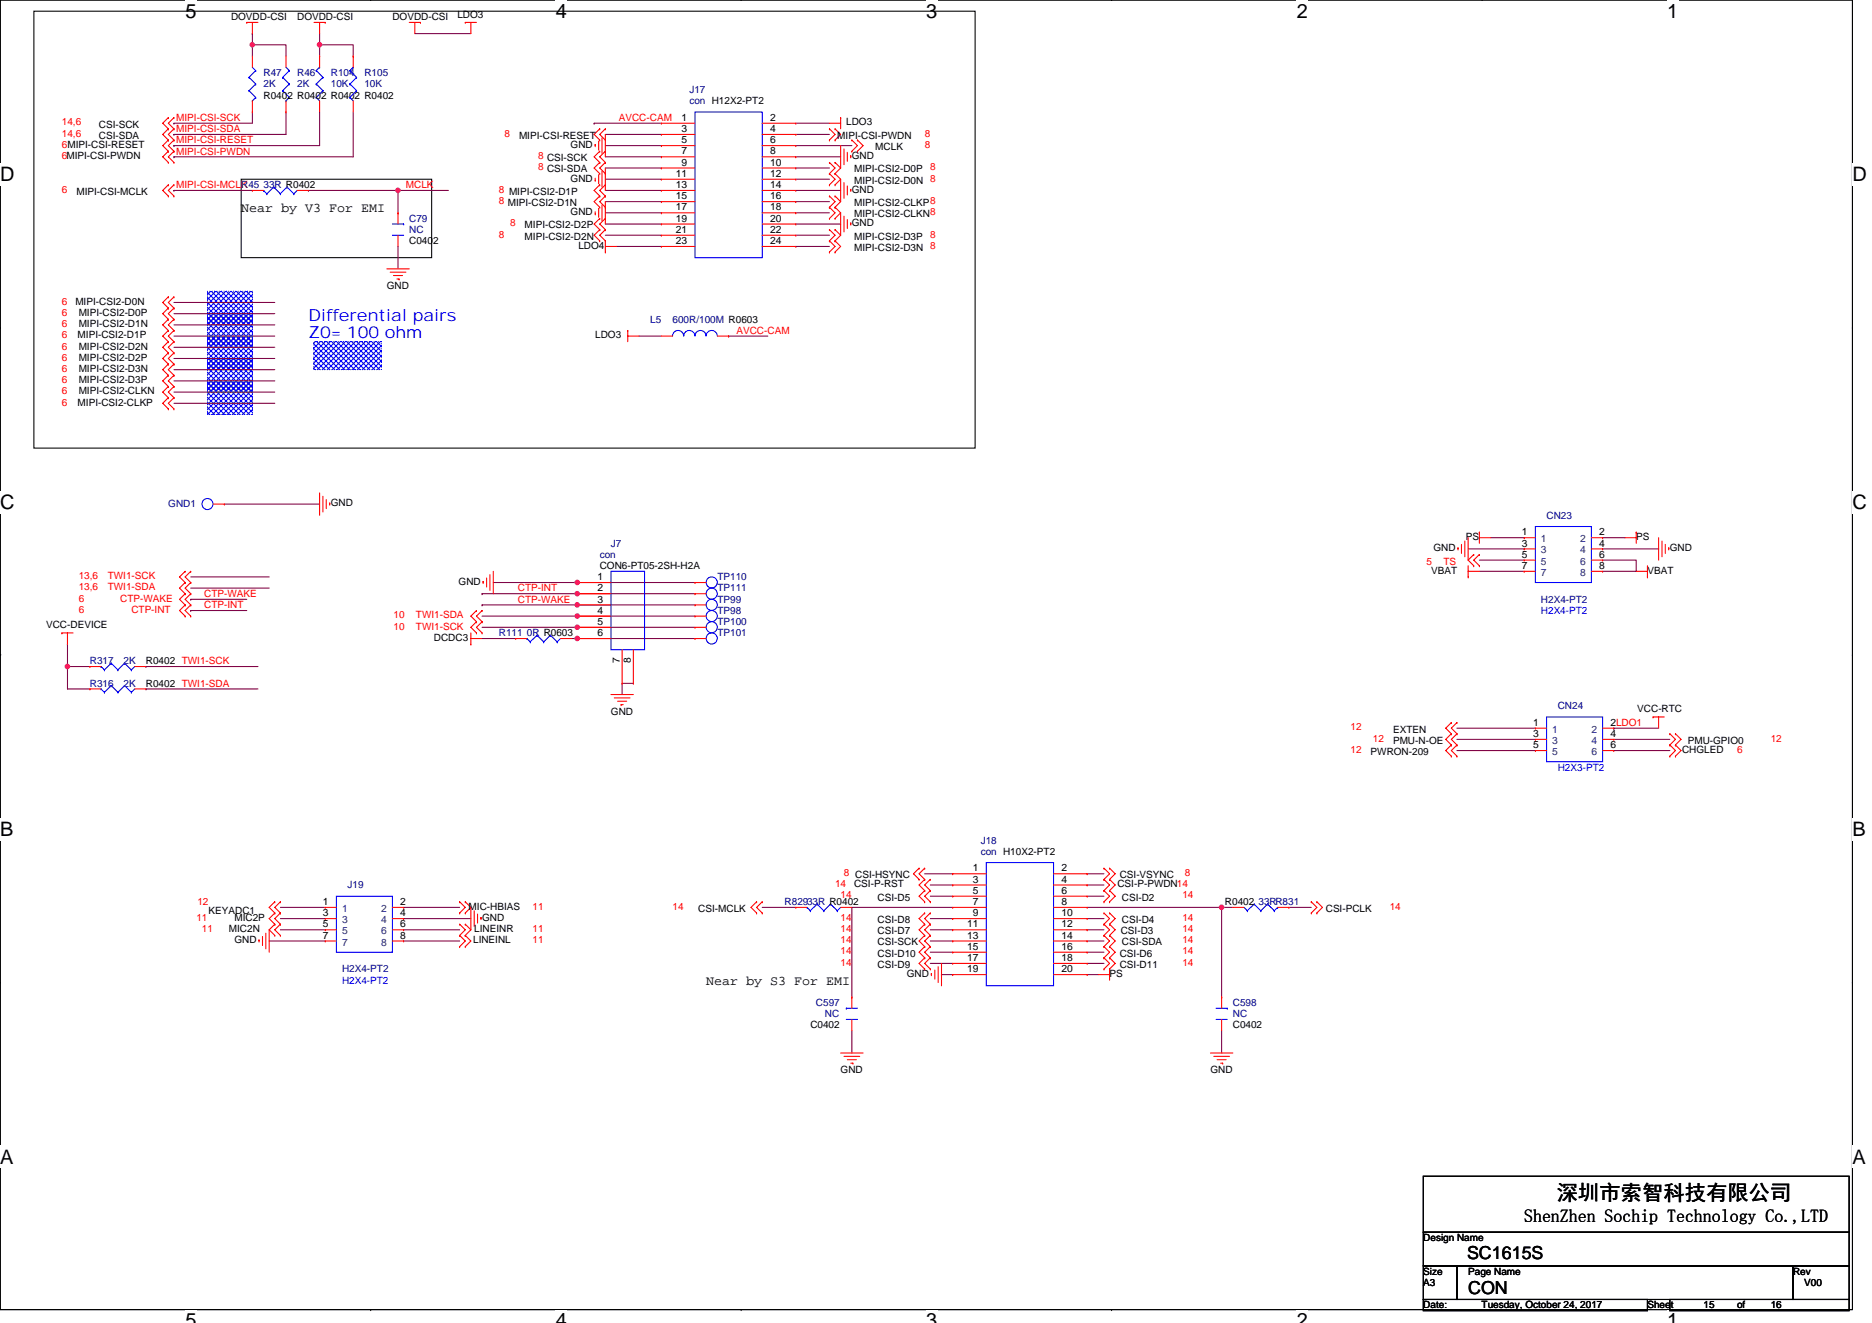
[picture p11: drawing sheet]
<svg xmlns="http://www.w3.org/2000/svg" width="297mm" height="210mm" viewBox="0 0 297 210" stroke-linecap="round" stroke-linejoin="round" font-family="sans-serif">
<path d="M0 0h293.9v207.9h-293.9z" fill="none" stroke="#000" stroke-width=".17"/>
<g fill="#fff">
<path d="M29.4 0h1.8v3.5h-1.8z"/>
<path d="M29.4 207.9h1.8v2h-1.8z"/>
</g>
<path d="M58.8 0h.1M58.8 207.9h.1" fill="none" stroke="#000" stroke-width=".17"/>
<g fill="#fff">
<path d="M88.2 0h1.8v3.5h-1.8z"/>
<path d="M88.2 207.9h1.8v2h-1.8z"/>
</g>
<path d="M117.6 0h.1M117.6 207.9h.1" fill="none" stroke="#000" stroke-width=".17"/>
<g fill="#fff">
<path d="M147 0h1.7v3.5h-1.7z"/>
<path d="M147 207.9h1.7v2h-1.7z"/>
</g>
<path d="M176.4 0h.1M176.4 207.9h.1" fill="none" stroke="#000" stroke-width=".17"/>
<g fill="#fff">
<path d="M205.8 0h1.7v3.5h-1.7z"/>
<path d="M205.8 207.9h1.7v2h-1.7z"/>
</g>
<path d="M235.2 0h.1M235.2 207.9h.1" fill="none" stroke="#000" stroke-width=".17"/>
<g fill="#fff">
<path d="M264.5 0h1.8v3.5h-1.8z"/>
<path d="M264.5 207.9h1.8v2h-1.8z"/>
<path d="M0 26h2.3v3.5h-2.3z"/>
<path d="M293.9 26h2.3v3.5h-2.3z"/>
<path d="M0 77.9h2.3v3.5h-2.3z"/>
<path d="M293.9 77.9h2.3v3.5h-2.3z"/>
</g>
<path d="M0 52h.1M293.9 52h.1" fill="none" stroke="#000" stroke-width=".17"/>
<g fill="#fff">
<path d="M0 129.9h2.1v3.5h-2.1z"/>
<path d="M293.9 129.9h2.1v3.5h-2.1z"/>
</g>
<path d="M0 103.9h.1M293.9 103.9h.1" fill="none" stroke="#000" stroke-width=".17"/>
<path d="M0 103.9h.1" fill="none" stroke="#000" stroke-width=".16"/>
<g fill="#fff">
<path d="M0 181.9h2.2v3.5h-2.2z"/>
<path d="M293.9 181.9h2.2v3.5h-2.2z"/>
</g>
<path d="M5.4 1.8h149.3v69.3h-149.3zM38.3 28.4h30.2v12.5h-30.2zM0 155.9h.1M293.9 155.9h.1M225.8 186.7h67.6v8.9h-67.6zM225.8 195.6h67.6v5.3h-67.6zM225.8 200.9h5.4v5.3h-5.4zM225.8 206.2h35.6v1.8h-35.6zM231.2 200.9h53.3v5.3h-53.3zM265 206.2h28.4v1.8h-28.4zM284.5 200.9h8.9v5.3h-8.9z" fill="none" stroke="#000" stroke-width=".17"/>
<g fill="#00f" stroke="#00f" stroke-width=".17" stroke-dasharray="0 .3">
<path d="M32.9 46.2h7.1v5.4h-7.1z" fill-rule="evenodd"/>
<path d="M32.9 49.8h7.1v5.3h-7.1z" fill-rule="evenodd"/>
<path d="M32.9 53.3h7.1v5.4h-7.1z" fill-rule="evenodd"/>
<path d="M32.9 56.9h7.1v5.3h-7.1z" fill-rule="evenodd"/>
<path d="M32.9 60.5h7.1v5.3h-7.1z" fill-rule="evenodd"/>
<path d="M49.8 54.2h10.7v4.5h-10.7z" fill-rule="evenodd"/>
</g>
<g fill="none" stroke="#800040" stroke-width=".17">
<path d="M27.6 19.6h.1M40 5.3v1.8h5.4v1.8M40 5.3h.1M40 17.8v1.8h-12.4M40 7.1v1.8M45.4 17.8v3.5h-17.8M50.7 17.8v5.3h-23.1M50.7 7.1v1.8M50.7 7.1h5.3v1.8M50.7 7.1h.1M50.7 5.3v1.8M56 17.8v7.1h-28.4"/>
<path d="M65.8 5.3h8.9M94.3 19.6h.1M94.3 19.6h10.6M126.3 19.6h5.3M27.6 30.2h.1M27.6 24.9h.1M27.6 23.1h.1M27.6 21.3h.1M27.6 30.2h12.4M48.9 30.2h.1M48.9 30.2h22.3M63.2 30.2v3.6"/>
<path d="M63.2 39.1v3.6M63.2 30.2h.1M96.1 24.9h8.8M96.1 26.7h8.8M96.1 35.6h8.8M96.1 37.3h8.8M96.1 33.8h8.8M96.1 30.2h8.8M96.1 32h8.8M96.1 28.4h8.8M96.1 23.1h8.8M96.1 21.3h8.8"/>
<path d="M97.8 39.1h7.1M126.3 39.1h5.3M126.3 37.3h5.3M126.3 35.6h7.1M126.3 33.8h5.3M126.3 32h5.3M126.3 30.2h7.1M126.3 23.1h8.9M126.3 26.7h5.3M126.3 28.4h5.3M126.3 24.9h7.1M126.3 21.3h5.3"/>
<path d="M27.6 48h16M27.6 49.8h16M27.6 51.6h16M27.6 53.3h16M27.6 55.1h16M27.6 56.9h16M27.6 58.7h16M101.4 53.3h3.5M115.6 53.3h.1M115.6 53.3h6.2M27.6 60.5h16M27.6 62.2h16"/>
<path d="M27.6 64h16M30.3 93.3h12.4M30.3 91.6h12.4M30.3 95.1h.1M30.3 96.9h.1M30.3 95.1h8.9M30.3 96.9h8.9M35.6 80h15.1M76.5 94.2h.1M76.5 96h.1M76.5 97.8h15.1M76.5 99.6h15.1"/>
<path d="M76.5 94.2h33.8M76.5 96h33.8M78.3 92.5h13.3M91.6 92.5h.1M91.6 94.2h.1M91.6 96h.1M91.6 97.8h.1M91.6 99.6h.1M91.6 92.5h18.7M91.6 97.8h18.7M91.6 99.6h18.7M233 87.1h8.8"/>
<path d="M234.7 88.9h7.1M234.7 90.7h7.1M236.5 85.3h5.3M254.3 85.3h3.5M254.3 87.1h8.9M254.3 88.9h5.3v1.8h-5.3M10.7 105.8v3.5h3.6M10.7 105.8h3.6M10.7 102.2h.1M10.7 102.2v3.6M23.2 105.8h.1M23.2 109.3h.1"/>
<path d="M23.2 105.8h17.7M23.2 109.3h17.7M76.5 101.3h5.3M90.7 101.3h.9M91.6 101.3h.1M91.6 101.3h18.7M100.5 108.5h-1.8v1.7M231.2 115.6h12.4M231.2 117.3h12.4M231.2 119.1h12.4M256.1 115.6h.1M256.1 117.3h8.9"/>
<path d="M256.1 119.1h8.9M256.1 115.6h7.1M146.7 138.7h4.5M172.5 138.7h2.7M42.7 149.4h8.9M44.5 145.8h7.1M44.5 147.6h7.1M44.5 144h7.1M64 149.4h8.9M64 147.6h8.9M64 144h8.9M64 145.8h10.7"/>
<path d="M120.9 144h5.4M147.6 140.5h3.6M147.6 147.6h3.6M147.6 145.8h3.6M147.6 142.2h3.6M147.6 149.4h3.6M147.6 151.1h3.6M147.6 152.9h3.6M149.4 154.7h.1M149.4 154.7h1.8M151.2 144h-16v14.2M172.5 144h21.3"/>
<path d="M172.5 149.4h2.7M172.5 151.1h2.7M172.5 152.9h2.7M172.5 147.6h2.7M172.5 140.5h2.7M172.5 145.8h2.7M172.5 142.2h2.7M172.5 154.7h1.8M193.8 144h1.8M193.8 158.2h.1M193.8 144v14.2M204.5 144h3.6"/>
<path d="M135.2 163.6v3.5M193.8 163.6v3.5"/>
</g>
<g fill="#f0f" stroke="#f0f" stroke-width=".17">
<circle cx="40" cy="7.1" r=".35"/>
<circle cx="50.7" cy="7.1" r=".35"/>
<circle cx="63.1" cy="30.2" r=".35"/>
<circle cx="10.7" cy="105.8" r=".35"/>
<circle cx="91.6" cy="92.4" r=".35"/>
<circle cx="91.6" cy="94.2" r=".35"/>
<circle cx="91.6" cy="96" r=".35"/>
<circle cx="91.6" cy="97.8" r=".35"/>
<circle cx="91.6" cy="99.6" r=".35"/>
<circle cx="91.6" cy="101.3" r=".35"/>
<circle cx="193.8" cy="144" r=".35"/>
</g>
<g fill="none" stroke="#f00" stroke-width=".17">
<path d="M26.7 18.7h.1M26.7 18.7l-.9 .9 .9 .8M27.6 18.7h.1M27.6 18.7l-.9 .9 .9 .8M39.2 3.6h.1M39.2 3.6h1.7M40 3.6v1.7M40 8.9v1.8M40 17.8h.1M40 16v1.8M45.4 8.9v1.8M45.4 17.8h.1"/>
<path d="M45.4 16v1.8M49.8 3.6h1.8M50.7 3.6v1.7M50.7 16v1.8M50.7 8.9h.1M50.7 8.9v1.8M51.6 3.6h.1M56 16v1.8M56 8.9h.1M56 8.9v1.8M64.9 3.6h1.8M65.8 3.6v1.7"/>
<path d="M66.7 3.6h.1M73.8 3.6h.1M73.8 3.6h1.8M74.7 3.6v1.7M104.9 19.6h.1M104.9 19.6h5.4M120.9 19.6h5.4M126.3 19.6h.1M131.6 19.6h1.8M133.4 18.7h.1M133.4 18.7v1.7M26.7 29.3h.1"/>
<path d="M26.7 31.1h.1M26.7 20.4h.1M26.7 24h.1M26.7 25.8h.1M26.7 22.2h.1M26.7 29.3l-.9 .9 .9 .9M26.7 24l-.9 .9 .9 .9M26.7 22.2l-.9 .9 .9 .9M26.7 20.4l-.9 .9 .9 .9M27.6 29.3h.1M27.6 31.1h.1M27.6 20.4h.1"/>
<path d="M27.6 24h.1M27.6 25.8h.1M27.6 22.2h.1M27.6 29.3l-.9 .9 .9 .9M27.6 24l-.9 .9 .9 .9M27.6 22.2l-.9 .9 .9 .9M27.6 20.4l-.9 .9 .9 .9M40 30.2h.1M40 30.2h1.8M47.2 30.2h1.7M63.2 37.3v1.8M63.2 33.8h.1"/>
<path d="M63.2 33.8v1.8M94.4 28.6h.1M94.4 34h.1M94.4 22.9h.1M94.4 22.9v.4M94.4 28.3v.3M94.4 33.6v.4M95 27.7v1.5M95 33.1v1.4M95 22.4v1.4M95.2 24h.1M95.2 25.8h.1"/>
<path d="M95.2 27.6h.1M95.2 20.4h.1M95.2 22.2h.1M95.2 31.1h.1M95.2 32.9h.1M95.2 29.3h.1M95.2 34.7h.1M95.2 36.4h.1M95.2 38.2h.1M95.2 25.8l-.9 .9 .9 .9M95.2 29.3l-.9 .9 .9 .9M95.2 31.1l-.9 .9 .9 .9"/>
<path d="M95.2 24l-.9 .9 .9 .9M95.2 20.4l-.9 .9 .9 .9M95.2 34.7l-.9 .9 .9 .8M95.2 36.4l-.9 .9 .9 .9M95.5 27.2v2.5M95.5 32.5v2.5M95.5 21.9v2.5M96.1 39.1h1.7M96.1 26.7v3.5M96.1 32v3.6M96.1 21.3v3.6M96.1 24h.1"/>
<path d="M96.1 25.8h.1M96.1 27.6h.1M96.1 20.4h.1M96.1 22.2h.1M96.1 31.1h.1M96.1 32.9h.1M96.1 29.3h.1M96.1 34.7h.1M96.1 36.4h.1M96.1 38.2h.1M96.1 38.2v1.8M96.1 24l-.9 .9 .9 .9"/>
<path d="M96.1 29.3l-.9 .9 .9 .9M96.1 25.8l-.9 .9 .9 .9M96.1 20.4l-.9 .9 .9 .9M96.1 31.1l-.9 .9 .9 .9M96.1 34.7l-.9 .9 .9 .8M96.1 36.4l-.9 .9 .9 .9M104.9 21.3h.1M104.9 23.1h.1M104.9 24.9h.1M104.9 26.7h.1M104.9 28.4h.1M104.9 30.2h.1"/>
<path d="M104.9 32h.1M104.9 33.8h.1M104.9 35.6h.1M104.9 37.3h.1M104.9 39.1h.1M104.9 21.3h5.4M104.9 23.1h5.4M104.9 24.9h5.4M104.9 26.7h5.4M104.9 28.4h5.4M104.9 30.2h5.4M104.9 32h5.4"/>
<path d="M104.9 33.8h5.4M104.9 35.6h5.4M104.9 37.3h5.4M104.9 39.1h5.4M120.9 21.3h5.4M120.9 23.1h5.4M120.9 24.9h5.4M120.9 26.7h5.4M120.9 28.4h5.4M120.9 30.2h5.4M120.9 32h5.4M120.9 33.8h5.4"/>
<path d="M120.9 35.6h5.4M120.9 37.3h5.4M120.9 39.1h5.4M126.3 21.3h.1M126.3 23.1h.1M126.3 24.9h.1M126.3 26.7h.1M126.3 28.4h.1M126.3 30.2h.1M126.3 32h.1M126.3 33.8h.1M126.3 35.6h.1"/>
<path d="M126.3 37.3h.1M126.3 39.1h.1M131.6 20.4h.1M131.6 22.2h.1M131.6 25.8h.1M131.6 27.6h.1M131.6 29.3h.1M131.6 32.9h.1M131.6 34.7h.1M131.6 31.1h.1M131.6 36.4h.1M131.6 38.2h.1"/>
<path d="M131.6 20.4l.9 .9-.9 .9M131.6 25.8l.9 .9-.9 .9M131.6 27.6l.9 .8-.9 .9M131.6 32.9l.9 .9-.9 .9M131.6 31.1l.9 .9-.9 .9M131.6 36.4l.9 .9-.9 .9M131.6 38.2l.9 .9-.9 .9M132.5 20.4h.1M132.5 22.2h.1M132.5 25.8h.1M132.5 27.6h.1M132.5 29.3h.1"/>
<path d="M132.5 32.9h.1M132.5 34.7h.1M132.5 31.1h.1M132.5 36.4h.1M132.5 38.2h.1M132.5 38.2l.9 .9-.9 .9M132.5 20.4l.9 .9-.9 .9M132.5 25.8l.9 .9M132.5 27.6l.9 .8M132.5 32.9l.9 .9M132.5 31.1l.9 .9M132.5 36.4l.9 .9"/>
<path d="M133.4 23.1v3.6M133.4 28.4v3.6M133.4 33.8v3.5M133.4 26.7l-.9 .9M133.4 28.4l-.9 .9M133.4 33.8l-.9 .9M133.4 32l-.9 .9M133.4 37.3l-.9 .9M133.9 23.6v2.5M133.9 29v2.5M133.9 34.3v2.5M134.4 24.2v1.4"/>
<path d="M134.4 29.5v1.4M134.4 34.8v1.5M135 24.7h.1M135 30.1h.1M135 35.4h.1M135 24.7v.4M135 30.1v.3M135 35.4v.3M135.2 22.2h.1M135.2 24h.1M135.2 22.2l.9 .9-.9 .9M136.1 22.2h.1"/>
<path d="M136.1 24h.1M136.1 22.2l.8 .9-.8 .9M26.7 47.1h.1M26.7 48.9h.1M26.7 50.7h.1M26.7 52.5h.1M26.7 54.2h.1M26.7 56h.1M26.7 57.8h.1M26.7 59.6h.1M26.7 47.1l-.9 .9 .9 .9M26.7 48.9l-.9 .9 .9 .9"/>
<path d="M26.7 52.5l-.9 .8 .9 .9M26.7 54.2l-.9 .9 .9 .9M26.7 50.7l-.9 .9 .9 .9M26.7 56l-.9 .9 .9 .9M26.7 57.8l-.9 .9 .9 .9M26.7 59.6l-.9 .9 .9 .8M27.6 47.1h.1M27.6 48.9h.1M27.6 50.7h.1M27.6 52.5h.1M27.6 54.2h.1M27.6 56h.1"/>
<path d="M27.6 57.8h.1M27.6 59.6h.1M27.6 47.1l-.9 .9 .9 .9M27.6 48.9l-.9 .9 .9 .9M27.6 52.5l-.9 .8 .9 .9M27.6 54.2l-.9 .9 .9 .9M27.6 50.7l-.9 .9 .9 .9M27.6 56l-.9 .9 .9 .9M27.6 57.8l-.9 .9 .9 .9M27.6 59.6l-.9 .9 .9 .8M61.4 42.7h3.5M61.9 43.2h2.5"/>
<path d="M62.4 43.7h1.5M63 44.3h.3M63.3 44.3h.1M96.1 40h.1M99.6 53.3h1.8M99.6 52.5h.1M99.6 52.5v1.7M104.9 53.3h1.8M113.8 53.3h1.8M115.6 53.3h.1M131.6 40h.1M132.5 40h.1"/>
<path d="M26.7 63.1h.1M26.7 64.9h.1M26.7 61.3h.1M26.7 63.1l-.9 .9 .9 .9M26.7 61.3l-.9 .9 .9 .9M27.6 63.1h.1M27.6 64.9h.1M27.6 61.3h.1M27.6 63.1l-.9 .9 .9 .9M27.6 61.3l-.9 .9 .9 .9M50.7 78.2v3.6M51.2 78.8v2.5"/>
<path d="M51.8 79.3v1.4M52.3 79.8h.1M52.3 79.8v.4M29.4 92.5h.1M29.4 90.7h.1M29.4 94.2h.1M29.4 96h.1M29.4 97.8h.1M29.4 90.7l-.9 .9 .9 .9M29.4 92.5l-.9 .8 .9 .9M29.4 94.2l-.9 .9 .9 .9M29.4 96l-.9 .9 .9 .9"/>
<path d="M30.3 92.5h.1M30.3 90.7h.1M30.3 94.2h.1M30.3 96h.1M30.3 97.8h.1M30.3 90.7l-.9 .9 .9 .9M30.3 92.5l-.9 .8 .9 .9M30.3 94.2l-.9 .9 .9 .9M30.3 96l-.9 .9 .9 .9M33.8 80h1.8M35.6 80h.1M75.6 98.7h.1"/>
<path d="M75.6 96.9h.1M75.6 96.9l-.9 .9 .9 .9M75.6 98.7l-.9 .9 .9 .9M76.5 98.7h.1M76.5 96.9h.1M76.5 96.9l-.9 .9 .9 .9M76.5 98.7l-.9 .9 .9 .9M76.7 92.3h.1M76.7 92.3v.3M77.2 91.7v1.5M77.7 91.2v2.5M78.3 90.7v3.5"/>
<path d="M91.6 92.5h.1M91.6 94.2h.1M91.6 96h.1M91.6 97.8h.1M91.6 99.6h.1M91.6 96h5.3M91.6 92.5h5.3M91.6 94.2h5.3M91.6 99.6h5.3M91.6 97.8h5.3M110.3 96h.1M110.3 92.5h.1"/>
<path d="M110.3 94.2h.1M110.3 99.6h.1M110.3 97.8h.1M110.3 96h1.8M110.3 92.5h1.8M110.3 94.2h1.8M110.3 99.6h1.8M110.3 97.8h1.8M231.3 87h.1M231.3 87v.3M231.9 86.4v1.4M232.4 85.9v2.5"/>
<path d="M233 90.7h1.7M233 91.6h.1M233 85.3v3.6M233 89.8v1.8M233 88.9l.8 .9M233.8 88h.1M233.8 89.8h.1M233.8 88l-.8 .9M234.7 85.3h1.8M234.7 84.5h.1M234.7 88h.1M234.7 89.8h.1"/>
<path d="M234.7 84.5v1.7M234.7 88l-.9 .9 .9 .9M241.8 85.3h.1M241.8 87.1h.1M241.8 88.9h.1M241.8 90.7h.1M241.8 85.3h1.8M241.8 87.1h1.8M241.8 88.9h1.8M241.8 90.7h1.8M252.5 85.3h1.8M252.5 87.1h1.8"/>
<path d="M252.5 88.9h1.8M252.5 90.7h1.8M254.3 85.3h.1M254.3 87.1h.1M254.3 88.9h.1M254.3 90.7h.1M257.8 85.3h1.8M259.6 90.7h1.8M259.6 84.5h.1M259.6 84.5v1.7M261.4 91.6h.1M261.4 89.8v1.8"/>
<path d="M263.2 85.3v3.6M263.7 85.9v2.5M264.2 86.4v1.4M264.8 87h.1M264.8 87v.3M9.8 100.5h.1M9.8 100.5h1.8M10.7 100.5v1.7M14.3 105.8h.1M14.3 109.3h.1M14.3 105.8h1.7M14.3 109.3h1.7"/>
<path d="M21.4 105.8h1.8M21.4 109.3h1.8M74.7 101.3h1.8M74.7 102.2h.1M74.7 100.5v1.7M75.6 100.5h.1M76.5 100.5h.1M81.8 101.3h.1M81.8 101.3h1.8M88.9 101.3h1.8M91.6 101.3h.1M91.6 101.3h5.3"/>
<path d="M96.9 110.2h3.6M97.5 110.8h2.5M98 111.3h1.4M98.5 111.8h.1M98.5 111.8h.4M98.7 108.5h.1M98.7 103.1v5.4M100.5 108.5h.1M100.5 103.1v5.4M110.3 101.3h.1M110.3 101.3h1.8M230.3 114.7h.1"/>
<path d="M230.3 116.5h.1M230.3 118.2h.1M230.3 114.7l-.9 .9 .9 .9M230.3 118.2l-.9 .9 .9 .9M230.3 116.5l-.9 .8 .9 .9M231.2 114.7h.1M231.2 116.5h.1M231.2 118.2h.1M231.2 114.7l-.9 .9 .9 .9M231.2 118.2l-.9 .9 .9 .9M231.2 116.5l-.9 .8 .9 .9M243.6 115.6h.1"/>
<path d="M243.6 117.3h.1M243.6 119.1h.1M243.6 115.6h1.8M243.6 117.3h1.8M243.6 119.1h1.8M254.3 115.6h1.8M254.3 117.3h1.8M254.3 119.1h1.8M256.1 115.6h.1M256.1 117.3h.1M256.1 119.1h.1M262.3 113.8h.1"/>
<path d="M262.3 113.8h1.8M263.2 113.8v1.8M265 116.5h.1M265 118.2h.1M265 116.5l.9 .8-.9 .9M265 118.2l.9 .9-.9 .9M265.9 116.5h.1M265.9 118.2h.1M265.9 116.5l.8 .8-.8 .9M265.9 118.2l.8 .9-.8 .9M145.8 137.8h.1M145.8 139.6h.1"/>
<path d="M145.8 137.8l-.9 .9 .9 .9M146.7 137.8h.1M146.7 139.6h.1M146.7 137.8l-.9 .9 .9 .9M146.7 139.6l-.9 .9 .9 .9M147.6 139.6h.1M147.6 139.6l-.9 .9 .9 .9M151.2 138.7h.1M151.2 138.7h5.3M167.2 138.7h5.3M172.5 138.7h.1M175.2 137.8h.1"/>
<path d="M175.2 139.6h.1M175.2 137.8l.9 .9-.9 .9M175.2 139.6l.9 .9-.9 .9M176.1 137.8h.1M176.1 139.6h.1M176.1 137.8l.9 .9-.9 .9M176.1 139.6l.9 .9-.9 .9M230.3 120h.1M231.2 120h.1M265 120h.1M265.9 120h.1M41.1 149.2h.1"/>
<path d="M41.1 149.2v.3M41.7 148.6v1.5M42.2 148.1v2.5M42.7 147.6v3.5M42.7 147.6l.9 .9M43.6 146.7h.1M43.6 148.5h.1M43.6 144.9h.1M43.6 143.1h.1M43.6 146.7l-.9 .9M43.6 144.9l-.9 .9 .9 .9M43.6 143.1l-.9 .9 .9 .9"/>
<path d="M44.5 146.7h.1M44.5 148.5h.1M44.5 144.9h.1M44.5 143.1h.1M44.5 146.7l-.9 .9 .9 .9M44.5 144.9l-.9 .9 .9 .9M44.5 143.1l-.9 .9 .9 .9M51.6 144h.1M51.6 145.8h.1M51.6 147.6h.1M51.6 149.4h.1M51.6 144h1.8"/>
<path d="M51.6 145.8h1.8M51.6 147.6h1.8M51.6 149.4h1.8M62.3 144h1.7M62.3 145.8h1.7M62.3 147.6h1.7M62.3 149.4h1.7M64 144h.1M64 145.8h.1M64 147.6h.1M64 149.4h.1M72.9 148.5h.1"/>
<path d="M72.9 150.2h.1M72.9 146.7h.1M72.9 143.1h.1M72.9 144.9h.1M72.9 148.5l.9 .9-.9 .8M72.9 146.7l.9 .9-.9 .9M72.9 143.1l.9 .9-.9 .9M73.8 148.5h.1M73.8 150.2h.1M73.8 146.7h.1M73.8 143.1h.1M73.8 144.9h.1"/>
<path d="M73.8 148.5l.9 .9-.9 .8M73.8 146.7l.9 .9M73.8 143.1l.9 .9M74.7 144v3.6M74.7 147.6l-.9 .9M74.7 144l-.9 .9M75.2 144.5v2.5M75.8 145.1v1.4M76.3 145.6h.1M76.3 145.6v.4M120.1 143.1h.1M120.1 144.9h.1"/>
<path d="M120.1 143.1l-.9 .9 .9 .9M120.9 143.1h.1M120.9 144.9h.1M120.9 143.1l-.8 .9 .8 .9M126.3 144h.1M126.3 144h1.8M133.4 144h1.8M135.2 158.2h.1M135.2 158.2v1.8M146.7 148.5h.1M146.7 150.2h.1M146.7 141.4h.1"/>
<path d="M146.7 144.9h.1M146.7 146.7h.1M146.7 143.1h.1M146.7 152h.1M146.7 153.8h.1M146.7 148.5l-.9 .9 .9 .8M146.7 144.9l-.9 .9 .9 .9M146.7 146.7l-.9 .9 .9 .9M146.7 141.4l-.9 .8 .9 .9M146.7 150.2l-.9 .9 .9 .9M146.7 152l-.9 .9 .9 .9M147.6 148.5h.1"/>
<path d="M147.6 150.2h.1M147.6 141.4h.1M147.6 144.9h.1M147.6 146.7h.1M147.6 143.1h.1M147.6 152h.1M147.6 153.8h.1M147.6 148.5l-.9 .9 .9 .8M147.6 144.9l-.9 .9 .9 .9M147.6 146.7l-.9 .9 .9 .9M147.6 141.4l-.9 .8 .9 .9M147.6 150.2l-.9 .9 .9 .9"/>
<path d="M147.6 152l-.9 .9 .9 .9M147.8 154.5h.1M147.8 154.5v.4M148.3 154v1.4M148.9 153.4v2.5M149.4 152.9v3.6M151.2 140.5h.1M151.2 142.2h.1M151.2 144h.1M151.2 145.8h.1M151.2 147.6h.1M151.2 149.4h.1"/>
<path d="M151.2 151.1h.1M151.2 152.9h.1M151.2 154.7h.1M151.2 144h5.3M151.2 145.8h5.3M151.2 147.6h5.3M151.2 149.4h5.3M151.2 140.5h5.3M151.2 142.2h5.3M151.2 151.1h5.3M151.2 152.9h5.3M151.2 154.7h5.3"/>
<path d="M167.2 144h5.3M167.2 145.8h5.3M167.2 147.6h5.3M167.2 149.4h5.3M167.2 140.5h5.3M167.2 142.2h5.3M167.2 151.1h5.3M167.2 152.9h5.3M167.2 154.7h5.3M172.5 140.5h.1M172.5 142.2h.1M172.5 144h.1"/>
<path d="M172.5 145.8h.1M172.5 147.6h.1M172.5 149.4h.1M172.5 151.1h.1M172.5 152.9h.1M172.5 154.7h.1M174.3 154.7h1.8M175.2 141.4h.1M175.2 148.5h.1M175.2 150.2h.1M175.2 144.9h.1M175.2 146.7h.1"/>
<path d="M175.2 152h.1M175.2 153.8h.1M175.2 143.1h.1M175.2 148.5l.9 .9-.9 .8M175.2 144.9l.9 .9-.9 .9M175.2 150.2l.9 .9-.9 .9M175.2 146.7l.9 .9-.9 .9M175.2 152l.9 .9-.9 .9M175.2 141.4l.9 .8-.9 .9M176.1 153.8h.1M176.1 141.4h.1M176.1 148.5h.1"/>
<path d="M176.1 150.2h.1M176.1 144.9h.1M176.1 146.7h.1M176.1 152h.1M176.1 143.1h.1M176.1 153.8v1.8M176.1 148.5l.9 .9-.9 .8M176.1 144.9l.9 .9-.9 .9M176.1 150.2l.9 .9-.9 .9M176.1 146.7l.9 .9-.9 .9M176.1 152l.9 .9-.9 .9M176.1 141.4l.9 .8-.9 .9"/>
<path d="M193.8 158.2h.1M193.8 158.2v1.8M195.6 144h1.8M202.7 144h1.8M204.5 144h.1M208.1 143.1h.1M208.1 144.9h.1M208.1 143.1l.9 .9-.9 .9M209 143.1h.1M209 144.9h.1M209 143.1l.8 .9-.8 .9M133.4 167.1h3.5"/>
<path d="M133.9 167.7h2.5M134.4 168.2h1.5M135 168.7h.3M135.2 161.8v1.8M135.3 168.7h.1M192.1 167.1h3.5M192.6 167.7h2.5M193.1 168.2h1.5M193.7 168.7h.3M193.8 161.8v1.8M194 168.7h.1"/>
</g>
<g fill="none" stroke="#00f" stroke-width=".17">
<path d="M39.5 12.3h.1M39.5 14.4h.1M39.5 12.3l1.1 1M39.5 14.4l1.1 1.1M40 16h.1M40 10.7l.6 .5M40.6 11.2h.1M40.6 13.3h.1M40.6 15.5h.1M40.6 11.2l-1.1 1.1M40.6 13.3l-1.1 1.1M40.6 15.5l-.6 .5"/>
<path d="M44.8 12.3h.1M44.8 14.4h.1M44.8 12.3l1.1 1M44.8 14.4l1.1 1.1M45.4 16h.1M45.4 10.7l.5 .5M45.9 11.2h.1M45.9 13.3h.1M45.9 15.5h.1M45.9 15.5l-.5 .5M45.9 11.2l-1.1 1.1M45.9 13.3l-1.1 1.1"/>
<path d="M50.2 15.5h.1M50.2 13.3h.1M50.2 11.2h.1M50.2 15.5l.5 .5M50.2 13.3l1 1.1M50.2 11.2l1 1.1M50.7 10.7h.1M50.7 10.7l-.5 .5M51.2 14.4h.1M51.2 12.3h.1M51.2 14.4l-1 1.1M51.2 12.3l-1 1"/>
<path d="M55.5 15.5h.1M55.5 13.3h.1M55.5 11.2h.1M55.5 15.5l.5 .5M55.5 13.3l1.1 1.1M55.5 11.2l1.1 1.1M56 10.7h.1M56 10.7l-.5 .5M56.6 14.4h.1M56.6 12.3h.1M56.6 14.4l-1.1 1.1M56.6 12.3l-1.1 1"/>
<path d="M110.3 17.8h10.6v23.1h-10.6zM41.8 30.2h.1M41.8 30.2l.6 .6M42.4 30.8h.1M43.4 29.7h.1M43.4 29.7l1.1 1.1M43.4 29.7l-1 1.1M44.5 30.8h.1M45.5 29.7h.1M45.5 29.7l1.1 1.1M45.5 29.7l-1 1.1M46.6 30.8h.1"/>
<path d="M47.2 30.2l-.6 .6M62.3 37.3h1.7M62.3 35.6h1.7M64 35.6h.1M106.7 53.3a.88 .88 0 0 1 .9-.8 .88 .88 0 0 1 .9 .8 .89 .89 0 0 1 .9-.8 .89 .89 0 0 1 .9 .8M110.3 53.3a.88 .88 0 0 1 .9-.8 .88 .88 0 0 1 .8 .8M112.1 53.3a.88 .88 0 0 1 .8-.8 .88 .88 0 0 1 .9 .8M96.9 90.7h5.4v12.4h-5.4zM243.6 83.6h8.9v8.9h-8.9zM16 105.8h.1M16 109.3h.1M16 105.8l.6 .5"/>
<path d="M16 109.3l.6 .6M16.6 106.3h.1M16.6 109.9h.1M17.6 105.3h.1M17.6 108.8h.1M17.6 105.3l1.1 1M17.6 105.3l-1 1M17.6 108.8l1.1 1.1M17.6 108.8l-1 1.1M18.7 106.3h.1M18.7 109.9h.1M19.8 105.3h.1"/>
<path d="M19.8 108.8h.1M19.8 105.3l1 1M19.8 105.3l-1.1 1M19.8 108.8l1 1.1M19.8 108.8l-1.1 1.1M20.8 106.3h.1M20.8 109.9h.1M21.4 105.8l-.6 .5M21.4 109.3l-.6 .6M83.6 101.3h.1M83.6 101.3l.5 .6M84.1 101.9h.1"/>
<path d="M85.2 100.8h.1M85.2 100.8l1.1 1.1M85.2 100.8l-1.1 1.1M86.3 101.9h.1M87.3 100.8h.1M87.3 100.8l1.1 1.1M87.3 100.8l-1 1.1M88.4 101.9h.1M88.9 101.3l-.5 .6M245.4 113.8h8.9v7.1h-8.9zM156.5 136.9h10.7v19.6h-10.7zM53.4 142.2h8.9v8.9h-8.9z"/>
<path d="M128.1 144h.1M128.1 144l.5 .5M128.6 144.5h.1M129.7 143.5h.1M129.7 143.5l1 1M129.7 143.5l-1.1 1M130.7 144.5h.1M131.8 143.5h.1M131.8 143.5l1.1 1M131.8 143.5l-1.1 1M132.9 144.5h.1M133.4 144l-.5 .5"/>
<path d="M197.4 144l.5 .5M197.9 144.5h.1M199 143.5h.1M199 143.5l-1.1 1M199 143.5l1.1 1M200.1 144.5h.1M201.1 143.5h.1M201.1 143.5l-1 1M201.1 143.5l1.1 1M202.2 144.5h.1M202.7 144h.1M202.7 144l-.5 .5"/>
<path d="M134.3 161.8h1.8M134.3 160h.1M134.3 160h1.8M193 161.8h1.7M193 160h1.7M194.7 160h.1"/>
<circle cx="32.9" cy="80" r=".88"/>
<circle cx="112.9" cy="99.6" r=".88"/>
<circle cx="112.9" cy="97.8" r=".88"/>
<circle cx="112.9" cy="92.4" r=".88"/>
<circle cx="112.9" cy="94.2" r=".88"/>
<circle cx="112.9" cy="96" r=".88"/>
<circle cx="112.9" cy="101.3" r=".88"/>
</g>
<text font-size="3.4" x="247" y="190.5">深圳市索智科技有限公司</text>
<g font-size="3.2">
<text x="29.4" y="2.8">5</text>
<text x="88.2" y="2.8">4</text>
<text x="147" y="2.8">3</text>
<text x="205.8" y="2.8">2</text>
<text x="264.5" y="2.8">1</text>
<text x="0" y="28.8">D</text>
<text x="293.9" y="28.8">D</text>
<text x="0" y="80.8">C</text>
<text x="293.9" y="80.8">C</text>
<text x="0" y="132.7">B</text>
<text x="293.9" y="132.7">B</text>
<text x="0" y="184.7">A</text>
<text x="293.9" y="184.7">A</text>
<text x="29.4" y="210.7">5</text>
<text x="88.2" y="210.7">4</text>
<text x="147" y="210.7">3</text>
<text x="205.8" y="210.7">2</text>
<text x="264.5" y="210.7">1</text>
</g>
<g font-size="2.8">
<text x="241.8" y="193.9">ShenZhen Sochip Technology Co. ,,, LTD</text>
<text x="241.8" y="193.9">ShenZhen Sochip Technology Co.</text>
<text x="285.8" y="193.9">LTD</text>
<text x="232.8" y="199.9">SC1615S</text>
<text x="233" y="205.4">CON</text>
</g>
<g font-size="2.6" fill="#00f">
<text x="48.9" y="50.9">Differential pairs</text>
<text x="48.9" y="53.6">Z0= 100 ohm</text>
</g>
<g font-size="2.1">
<text x="38.3" y="33.7">Near by V3 For EMI</text>
<text x="112.1" y="156.4">Near by S3 For EMI</text>
</g>
<g font-size="1.6">
<text x="36.7" y="3.2">DOVDD-CSI</text>
<text x="47.2" y="3.2">DOVDD-CSI</text>
<text x="62.3" y="3.2">DOVDD-CSI</text>
<text x="72.6" y="2.8">LDO3</text>
<text x="41.8" y="15.6">R0402 R0402 R0402 R0402</text>
<text x="15.7" y="20.3">CSI-SCK</text>
<text x="15.7" y="22">CSI-SDA</text>
<text x="82.4" y="22">MIPI-CSI-RESET</text>
<text x="90.5" y="23.5">GND</text>
<text x="108.1" y="19.2">1</text>
<text x="108.1" y="21">3</text>
<text x="108.1" y="22.7">5</text>
<text x="122.2" y="19.2">2</text>
<text x="122.2" y="21">4</text>
<text x="122.2" y="22.7">6</text>
<text x="132.9" y="22">MIPI-CSI-PWDN</text>
<text x="134.3" y="19.9">LDO3</text>
<text x="138.9" y="23.8">MCLK</text>
<text x="90.5" y="28.8">GND</text>
<text x="107.2" y="28.1">11</text>
<text x="107.2" y="29.8">13</text>
<text x="108.1" y="24.5">7</text>
<text x="108.1" y="26.3">9</text>
<text x="122.2" y="24.5">8</text>
<text x="122.2" y="26.3">10</text>
<text x="122.2" y="28.1">12</text>
<text x="122.2" y="29.8">14</text>
<text x="135.2" y="25.3">GND</text>
<text x="135.5" y="27.4">MIPI-CSI2-D0P</text>
<text x="135.5" y="29.1">MIPI-CSI2-D0N 8</text>
<text x="12.1" y="30.9">MIPI-CSI-MCLK</text>
<text x="90.5" y="34.1">GND</text>
<text x="107.2" y="31.6">15</text>
<text x="107.2" y="33.4">17</text>
<text x="107.2" y="35.2">19</text>
<text x="122.2" y="31.6">16</text>
<text x="122.2" y="33.4">18</text>
<text x="122.2" y="35.2">20</text>
<text x="135.2" y="30.6">GND</text>
<text x="135.2" y="35.9">GND</text>
<text x="135.5" y="34.5">MIPI-CSI2-CLKN8</text>
<text x="135.5" y="32.7">MIPI-CSI2-CLKP8</text>
<text x="64.9" y="38.8">C0402</text>
<text x="83.2" y="36.3">MIPI-CSI2-D2P</text>
<text x="83.2" y="38">MIPI-CSI2-D2N</text>
<text x="91.8" y="39.5">LDO4</text>
<text x="107.2" y="37">21</text>
<text x="107.2" y="38.7">23</text>
<text x="122.2" y="37">22</text>
<text x="122.2" y="38.7">24</text>
<text x="135.5" y="38">MIPI-CSI2-D3P</text>
<text x="135.5" y="39.8">MIPI-CSI2-D3N 8</text>
<text x="61.4" y="45.9">GND</text>
<text x="12" y="48.4">MIPI-CSI2-D0N</text>
<text x="12.3" y="53.7">MIPI-CSI2-D1P</text>
<text x="12.5" y="50.1">MIPI-CSI2-D0P</text>
<text x="12.5" y="51.9">MIPI-CSI2-D1N</text>
<text x="94.4" y="53.7">LDO3</text>
<text x="12.5" y="55.5">MIPI-CSI2-D2N</text>
<text x="12.5" y="57.3">MIPI-CSI2-D2P</text>
<text x="12.5" y="59">MIPI-CSI2-D3N</text>
<text x="12.3" y="64.4">MIPI-CSI2-CLKP</text>
<text x="12.5" y="62.6">MIPI-CSI2-CLKN</text>
<text x="12.5" y="60.8">MIPI-CSI2-D3P</text>
<text x="52.5" y="80.4">GND</text>
<text x="227.5" y="87.5">GND</text>
<text x="232.6" y="85.7">PS</text>
<text x="241.5" y="85">1</text>
<text x="241.5" y="86.7">3</text>
<text x="241.5" y="88.5">5</text>
<text x="253.8" y="85">2</text>
<text x="253.8" y="86.7">4</text>
<text x="253.8" y="88.5">6</text>
<text x="259.6" y="85.7">PS</text>
<text x="265" y="87.5">GND</text>
<text x="72.8" y="92.8">GND</text>
<text x="94.8" y="92.1">1</text>
<text x="94.8" y="93.9">2</text>
<text x="94.8" y="95.6">3</text>
<text x="95.2" y="90.3">CON6-PT05-2SH-H2A</text>
<text x="227.1" y="91">VBAT</text>
<text x="241.5" y="90.3">7</text>
<text x="253.8" y="90.3">8</text>
<text x="261.4" y="91">VBAT</text>
<text x="7.3" y="99.7">VCC-DEVICE</text>
<text x="68.9" y="101.7">DCDC3</text>
<text x="94.8" y="97.4">4</text>
<text x="94.8" y="99.2">5</text>
<text x="94.8" y="101">6</text>
<text x="23.2" y="105.4">R0402 TWI1-SCK</text>
<text x="98.3" y="105.3" transform="rotate(-90 98.3 105.3)">7</text>
<text x="100.1" y="105.3" transform="rotate(-90 100.1 105.3)">8</text>
<text x="23.2" y="109">R0402 TWI1-SDA</text>
<text x="96.9" y="113.4">GND</text>
<text x="259.8" y="113.1">VCC-RTC</text>
<text x="217.5" y="119.8">PWRON-209</text>
<text x="221" y="116.3">EXTEN</text>
<text x="221" y="118">PMU-N-OE</text>
<text x="243.3" y="115.2">1</text>
<text x="243.3" y="117">3</text>
<text x="243.3" y="118.7">5</text>
<text x="255.5" y="115.2">2LDO1</text>
<text x="255.5" y="117">4</text>
<text x="255.5" y="118.7">6</text>
<text x="266.9" y="119.5">CHGLED</text>
<text x="267.8" y="118">PMU-GPIO0</text>
<text x="51.2" y="143.6">1</text>
<text x="63.5" y="143.6">2</text>
<text x="135.5" y="140.8">CSI-P-RST</text>
<text x="139.3" y="142.9">CSI-D5</text>
<text x="154.4" y="138.3">1</text>
<text x="154.4" y="140.1">3</text>
<text x="154.4" y="141.9">5</text>
<text x="154.4" y="143.6">7</text>
<text x="168.4" y="138.3">2</text>
<text x="168.4" y="140.1">4</text>
<text x="168.4" y="141.9">6</text>
<text x="168.4" y="143.6">8</text>
<text x="177.3" y="140.8">CSI-P-PWDN14</text>
<text x="177.7" y="139.4">CSI-VSYNC</text>
<text x="178" y="142.9">CSI-D2</text>
<text x="194.4" y="143.7">R0402</text>
<text x="33.1" y="145.1">KEYADC1</text>
<text x="36.3" y="147.9">MIC2N</text>
<text x="37.2" y="149.7">GND</text>
<text x="37.2" y="146.2">MIC2P</text>
<text x="51.2" y="145.4">3</text>
<text x="51.2" y="147.2">5</text>
<text x="51.2" y="149">7</text>
<text x="63.5" y="145.4">4</text>
<text x="63.5" y="147.2">6</text>
<text x="63.5" y="149">8</text>
<text x="74.4" y="144.4">MIC-HBIAS</text>
<text x="75.1" y="149.7">LINEINL</text>
<text x="75.2" y="147.9">LINEINR</text>
<text x="76.5" y="146.2">GND</text>
<text x="110.8" y="144.7">CSI-MCLK</text>
<text x="139.3" y="146.5">CSI-D8</text>
<text x="139.3" y="148.3">CSI-D7</text>
<text x="153.5" y="147.2">11</text>
<text x="153.5" y="149">13</text>
<text x="154.4" y="145.4">9</text>
<text x="168.4" y="145.4">10</text>
<text x="168.4" y="147.2">12</text>
<text x="168.4" y="149">14</text>
<text x="177.8" y="148.3">CSI-D3</text>
<text x="178" y="146.5">CSI-D4</text>
<text x="210.4" y="144.7">CSI-PCLK</text>
<text x="139.3" y="150.1">CSI-SCK</text>
<text x="139.3" y="151.8">CSI-D10</text>
<text x="139.3" y="153.6">CSI-D9</text>
<text x="143.9" y="155">GND</text>
<text x="153.5" y="150.7">15</text>
<text x="153.5" y="152.5">17</text>
<text x="153.5" y="154.3">19</text>
<text x="168.4" y="150.7">16</text>
<text x="168.4" y="152.5">18</text>
<text x="168.4" y="154.3">20</text>
<text x="176.1" y="155">PS</text>
<text x="177.7" y="151.8">CSI-D6</text>
<text x="177.7" y="153.6">CSI-D11</text>
<text x="178" y="150.1">CSI-SDA</text>
<text x="128.6" y="163.2">C0402</text>
<text x="195.6" y="163.2">C0402</text>
<text x="133.4" y="170.3">GND</text>
<text x="192.1" y="170.3">GND</text>
<text x="225.8" y="197">Design Name</text>
<text x="225.8" y="202.3">Size</text>
<text x="233" y="202.3">Page Name</text>
<text x="284.5" y="202.3">Rev</text>
<text x="225.8" y="204.1">A3</text>
<text x="225.8" y="207.7">Date:</text>
<text x="235.1" y="207.7">Tuesday, October 24, 2017</text>
<text x="261.4" y="207.7">Sheet</text>
<text x="270.3" y="207.7">15</text>
<text x="275.6" y="207.7">of</text>
<text x="281" y="207.7">16</text>
<text x="286.3" y="204.1">V00</text>
</g>
<g font-size="1.6" fill="#000080">
<text x="41.8" y="12.1">R47</text>
<text x="41.8" y="13.9">2K</text>
<text x="47.2" y="12.1">R46</text>
<text x="47.2" y="13.9">2K</text>
<text x="52.5" y="12.1">R104</text>
<text x="52.5" y="13.9">10K</text>
<text x="57.8" y="12.1">R105</text>
<text x="57.8" y="13.9">10K</text>
<text x="109.4" y="14.8">J17</text>
<text x="109.4" y="16.5">con H12X2-PT2</text>
<text x="38.3" y="29.9">R45 33R R0402</text>
<text x="64.9" y="35.2">C79</text>
<text x="64.9" y="37">NC</text>
<text x="103.2" y="51.2">L5</text>
<text x="106.7" y="51.2">600R/100M R0603</text>
<text x="26.7" y="80.5">GND1</text>
<text x="245.4" y="82.3">CN23</text>
<text x="95.2" y="88.5">con</text>
<text x="96.9" y="86.8">J7</text>
<text x="113.8" y="95.7">TP99</text>
<text x="113.8" y="92.1">TP110</text>
<text x="113.8" y="93.9">TP111</text>
<text x="244.5" y="95.7">H2X4-PT2</text>
<text x="79.2" y="101">R111 0R R0603</text>
<text x="113.8" y="101">TP101</text>
<text x="113.8" y="99.2">TP100</text>
<text x="113.8" y="97.4">TP98</text>
<text x="14.3" y="105.4">R317</text>
<text x="19.6" y="105.4">2K</text>
<text x="14.3" y="109">R316</text>
<text x="19.6" y="109">2K</text>
<text x="247.2" y="112.5">CN24</text>
<text x="155.6" y="133.9">J18</text>
<text x="155.6" y="135.7">con H10X2-PT2</text>
<text x="55.2" y="141">J19</text>
<text x="124.5" y="143.7">R82933R R0402</text>
<text x="199.7" y="143.7">33RR831</text>
<text x="54.3" y="154.3">H2X4-PT2</text>
<text x="129.5" y="159.7">C597</text>
<text x="130.9" y="161.4">NC</text>
<text x="195.6" y="159.7">C598</text>
<text x="195.6" y="161.4">NC</text>
</g>
<g font-size="1.6" fill="#f00">
<text x="9.8" y="19.9">14,6</text>
<text x="9.8" y="21.7">14,6</text>
<text x="9.8" y="23.5">6MIPI-CSI-RESET</text>
<text x="28" y="19.2">MIPI-CSI-SCK</text>
<text x="28" y="22.8">MIPI-CSI-RESET</text>
<text x="28" y="21">MIPI-CSI-SDA</text>
<text x="80" y="21.7">8</text>
<text x="98.2" y="19.2">AVCC-CAM</text>
<text x="146.7" y="23.5">8</text>
<text x="146.7" y="21.7">8</text>
<text x="9.8" y="25.3">6MIPI-CSI-PWDN</text>
<text x="28" y="29.9">MIPI-CSI-MCLK</text>
<text x="28" y="24.5">MIPI-CSI-PWDN</text>
<text x="64.4" y="29.9">MCLK</text>
<text x="85.4" y="25.3">8 CSI-SCK</text>
<text x="85.4" y="27">8 CSI-SDA</text>
<text x="147.6" y="27">8</text>
<text x="9.8" y="30.6">6</text>
<text x="79.2" y="30.6">8 MIPI-CSI2-D1P</text>
<text x="79.2" y="32.4">8 MIPI-CSI2-D1N</text>
<text x="80.9" y="35.9">8</text>
<text x="79.2" y="37.7">8</text>
<text x="147.6" y="37.7">8</text>
<text x="9.8" y="48.4">6</text>
<text x="9.8" y="50.1">6</text>
<text x="9.8" y="51.9">6</text>
<text x="9.8" y="53.7">6</text>
<text x="116.9" y="53">AVCC-CAM</text>
<text x="9.8" y="55.5">6</text>
<text x="9.8" y="57.3">6</text>
<text x="9.8" y="59">6</text>
<text x="9.8" y="62.6">6</text>
<text x="9.8" y="60.8">6</text>
<text x="9.8" y="64.4">6</text>
<text x="226.4" y="89.6">5</text>
<text x="229" y="89.6">TS</text>
<text x="12.5" y="95.5">6</text>
<text x="12.5" y="91.9">13,6</text>
<text x="12.5" y="93.7">13,6</text>
<text x="17.1" y="91.9">TWI1-SCK</text>
<text x="17.1" y="93.7">TWI1-SDA</text>
<text x="19.1" y="95.5">CTP-WAKE</text>
<text x="32.4" y="94.8">CTP-WAKE</text>
<text x="82.2" y="93.9">CTP-INT</text>
<text x="82.2" y="95.7">CTP-WAKE</text>
<text x="12.5" y="97.3">6</text>
<text x="20.8" y="97.3">CTP-INT</text>
<text x="32.4" y="96.5">CTP-INT</text>
<text x="62.4" y="98.1">10</text>
<text x="62.4" y="99.9">10</text>
<text x="66" y="98.1">TWI1-SDA</text>
<text x="66" y="99.9">TWI1-SCK</text>
<text x="214.3" y="115.9">12</text>
<text x="214.3" y="119.5">12</text>
<text x="217.8" y="117.7">12</text>
<text x="275.6" y="119.5">6</text>
<text x="281" y="117.7">12</text>
<text x="31.3" y="143.7">12</text>
<text x="132.5" y="140.8">14</text>
<text x="133.4" y="142.6">14</text>
<text x="133.9" y="139">8 CSI-HSYNC</text>
<text x="187.6" y="142.6">14</text>
<text x="188" y="139">8</text>
<text x="31.2" y="146.2">11</text>
<text x="32" y="147.9">11</text>
<text x="84.5" y="149.7">11</text>
<text x="84.5" y="144.4">11</text>
<text x="84.5" y="147.9">11</text>
<text x="106.7" y="144.4">14</text>
<text x="133.4" y="149.7">14</text>
<text x="133.4" y="146.2">14</text>
<text x="133.4" y="147.9">14</text>
<text x="187.6" y="147.9">14</text>
<text x="187.6" y="149.7">14</text>
<text x="187.6" y="146.2">14</text>
<text x="220.5" y="144.4">14</text>
<text x="133.4" y="151.5">14</text>
<text x="133.4" y="153.3">14</text>
<text x="187.6" y="151.5">14</text>
<text x="187.6" y="153.3">14</text>
</g>
<g font-size="1.6" fill="#004080">
<text x="244.5" y="86.1">1</text>
<text x="244.5" y="87.8">3</text>
<text x="244.5" y="89.6">5</text>
<text x="250.7" y="86.1">2</text>
<text x="250.7" y="87.8">4</text>
<text x="250.7" y="89.6">6</text>
<text x="244.5" y="91.4">7</text>
<text x="250.7" y="91.4">8</text>
<text x="246.3" y="116.3">1</text>
<text x="246.3" y="118.1">3</text>
<text x="246.3" y="119.8">5</text>
<text x="252.5" y="116.3">2</text>
<text x="252.5" y="118.1">4</text>
<text x="252.5" y="119.8">6</text>
<text x="54.3" y="144.7">1</text>
<text x="54.3" y="146.5">3</text>
<text x="54.3" y="148.3">5</text>
<text x="60.5" y="144.7">2</text>
<text x="60.5" y="146.5">4</text>
<text x="60.5" y="148.3">6</text>
<text x="54.3" y="150.1">7</text>
<text x="60.5" y="150.1">8</text>
</g>
<g font-size="1.6" fill="#00f">
<text x="244.5" y="97.4">H2X4-PT2</text>
<text x="247.2" y="122.3">H2X3-PT2</text>
<text x="54.3" y="156.1">H2X4-PT2</text>
</g>
</svg>
